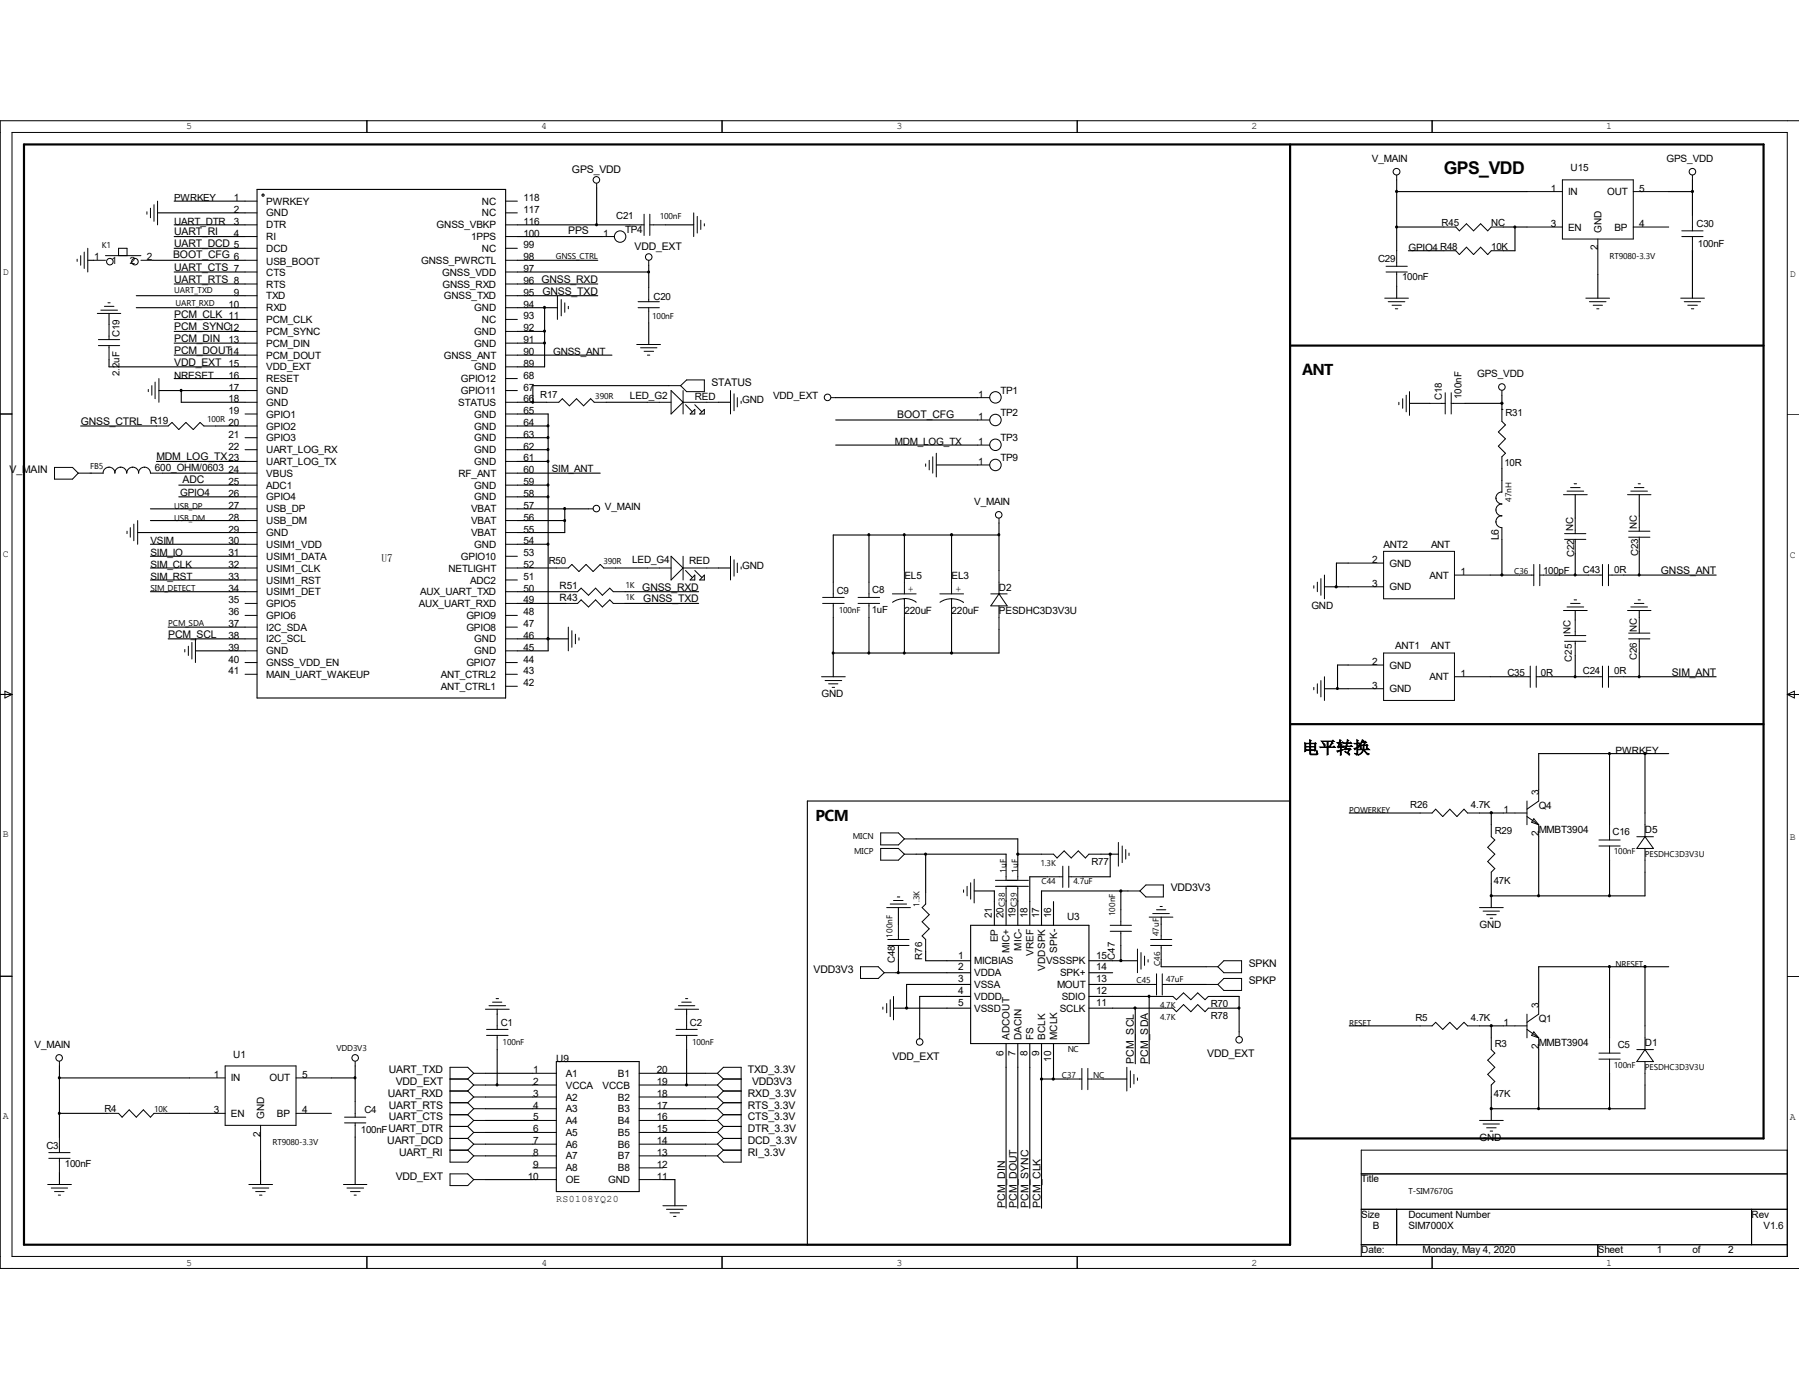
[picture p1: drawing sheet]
<svg xmlns="http://www.w3.org/2000/svg" width="279mm" height="216mm" viewBox="0 0 279 216" stroke-linecap="round" stroke-linejoin="round" font-family="sans-serif">
<path d="M200.4 22.4v170.9h-196.7v-170.9h270.2v154.4h-73.5M200.4 53.7h73.5M200.4 112.5h73.5" fill="none" stroke="#000" stroke-width=".34"/>
<g fill="none" stroke="#000" stroke-width=".16">
<path d="M57 18.8v1.8M112.1 18.8v1.8M167.3 18.8v1.8M222.4 18.8v1.8M279.4 18.8h-279.4v178.2h279.4M1.9 20.6h275.7v174.6h-275.7zM12.5 39.7v1.5M13.1 39.2v2.5M13.6 38.6v3.6M16.4 39.7h5.5M18.4 39.7v-1.1h1.3v1.1M22.8 32.9v.4"/>
<path d="M23.4 32.3v1.5M23.9 31.8v2.6M24.5 31.2v3.7M38.1 36.7h1.8M38.1 31.2h1.8M38.1 33.1h1.8M38.1 34.9h1.8M38.1 38.6h1.8M78.5 36.7h1.8M78.5 31.2h1.8M78.5 33.1h1.8M78.5 34.9h1.8"/>
<path d="M78.5 38.6h1.8M92.7 28.5v.7M93.6 36.7h1.8M97.8 34.9h2.2M100 33.3v3.3M100.9 34.9h2.4M100.9 33.3v3.3M107.7 33.1v3.6M108.3 33.6v2.6M108.8 34.2v1.4M109.4 34.8v.3M216.9 27.2v.7"/>
<path d="M216.9 38.9v2.5M224.2 38.9h1.9l.6 .6 1.1-1.1 1.1 1.1 1.1-1.1 1.1 1.1 .5-.6h1.9M224.2 35.3h1.9l.6 .6 1.1-1.1 1.1 1.1 1.1-1.1 1.1 1.1 .5-.6h1.9M237.2 35.3h5.5M237.2 29.8h5.5M242.7 27.9h11v9.2h-11zM248.2 37.1v5.5M253.7 35.3h5.5M253.7 29.8h5.5M261.2 35.9h3.3M261.2 36.7h3.3M262.8 27.2v.7"/>
<path d="M262.8 33.4v2.5M262.8 36.7v2.2M12 40.3v.3M14.6 40.4h1.8M15.1 48.7h3.7M15.3 52.7h3.3M15.3 53.7h3.3M15.7 48.2h2.5M16.2 47.6h1.5M16.8 47h.3M16.9 50.4v2.3M16.9 53.7v2.2"/>
<path d="M21.9 40.4h1.8M23.6 59.9v1.5M24.1 59.4v2.5M24.7 58.8v3.7M38.1 42.2h1.8M38.1 40.4h1.8M38.1 44.1h1.8M38.1 45.9h1.8M38.1 47.8h1.8M38.1 49.6h1.8M38.1 51.5h1.8M38.1 53.3h1.8"/>
<path d="M38.1 55.2h1.8M38.1 57h1.8M38.1 58.8h1.8M78.5 42.2h1.8M78.5 40.4h1.8M78.5 44.1h1.8M78.5 45.9h1.8M78.5 47.8h1.8M78.5 49.6h1.8M78.5 51.5h1.8M78.5 53.3h1.8M78.5 55.2h1.8"/>
<path d="M78.5 57h1.8M78.5 58.8h1.8M86.6 45.9v3.7M87.2 46.5v2.6M87.7 47v1.5M88.3 47.6v.4M98.9 53.5h3.7M99.1 47.8h3.3M99.1 46.9h3.3M99.5 54h2.5M100 54.6h1.5M100.5 55.2h.4"/>
<path d="M100.8 40.4v.8M100.8 44.7v2.2M100.8 47.8v2.4M103.9 59.9h1.8M105.7 59.9l.9-.9h2.8v1.8h-2.8zM215.1 46.3h3.6M215.3 41.4h3.3M215.3 42.2h3.3M215.6 46.9h2.6M216.2 47.4h1.4M216.7 48h.4M216.9 42.2v2.3"/>
<path d="M246.3 46.3h3.7M246.8 46.9h2.6M247.4 47.4h1.5M248 48h.3M261 46.3h3.7M261.6 46.9h2.5M262.1 47.4h1.5M262.7 48h.4M0 64.3h1.9M8.5 72.6h2.8l.8 .9-.8 .9h-2.8zM12.1 73.5h1.9M14.2 73.5h1.8"/>
<path d="M16.9 72.6a.93 .93 0 0 1 1 .9M16.9 72.6a.82 .82 0 0 0-.9 .9M18.8 72.6a.82 .82 0 0 0-1 .9M18.8 72.6a.93 .93 0 0 1 .9 .9 .86 .86 0 0 1 .9-.9M20.6 72.6a.93 .93 0 0 1 .9 .9M22.4 72.6a.93 .93 0 0 1 1 .9h1.8M22.4 72.6a.82 .82 0 0 0-.9 .9M23 60.5v.3M24.3 66.2h1.8l.6-.6 1.1 1.1 1.1-1.1 1.1 1.1 1.1-1.1 .6 .6h1.8M38.1 64.3h1.8M38.1 62.5h1.8M38.1 60.7h1.8"/>
<path d="M38.1 66.2h1.8M38.1 68h1.8M38.1 69.8h1.8M38.1 71.7h1.8M38.1 73.5h1.8M38.1 75.4h1.8M38.1 77.2h1.8M38.1 79h1.8M78.5 64.3h1.8M78.5 62.5h1.8M78.5 60.7h1.8M78.5 66.2h1.8"/>
<path d="M78.5 68h1.8M78.5 69.8h1.8M78.5 71.7h1.8M78.5 73.5h1.8M78.5 75.4h1.8M78.5 77.2h1.8M78.5 79h1.8M84.9 62.5h1.9l.5-.6 1.1 1.1 1.1-1.1 1.1 1.1 1.1-1.1 .6 .6h1.8M91.4 79h.7M100.5 62.5h3.7M104.2 60.7l1.9 1.8-1.9 1.8zM106.1 62.5h5.5"/>
<path d="M106.1 60.7v3.6M106.5 62.9l1 1.1M107.2 64.3l.7-.7v.7zM107.9 62.9l1.1 1.1M108.7 64.3l.7-.7v.7zM113.5 60.7v3.6M114 61.2v2.6M114.5 61.8v1.4M115.1 62.3v.4M129.1 61.8h.7M143.8 72.1v.3M144.3 71.5v1.5"/>
<path d="M144.9 71v2.5M145.4 70.4v3.7M151.8 61.8h1.9M151.8 69.1h1.9M151.8 72.2h1.9M151.8 65.2h1.9M217.3 62.5v.4M217.8 61.9v1.5M218.4 61.4v2.6M218.9 60.8v3.7M222 62.7h2.5M224.5 61v3.3"/>
<path d="M225.4 62.7h2.1M225.4 61v3.3M232.4 79.2a.8 .8 0 0 0 .9 .9 .93 .93 0 0 0-1 .9M232.4 77.4l-.1-.1a.93 .93 0 0 0 1 1M233.3 78.3a.82 .82 0 0 0-1 .9M233.3 74.6v1.9a.82 .82 0 0 0-1 .8M233.3 63.6v1.8l.5 .6-1.1 1.1 1.1 1.1-1.1 1.1 1.1 1.1-.5 .6v1.8M233.3 60.7v.7M242.8 76.8h3.7M243.4 76.3h2.6M243.9 75.7h1.5M244.5 75.1h.4"/>
<path d="M252.8 76.8h3.6M253.3 76.3h2.6M253.8 75.7h1.5M254.4 75.1h.4M277.6 64.3h1.8M19.7 82.5v.4M20.2 82v1.4M20.8 81.4v2.6M21.4 80.9v3.6M29.8 99.8v2.6M30.4 99.2v3.7M38.1 93.7h1.8"/>
<path d="M38.1 80.9h1.8M38.1 82.7h1.8M38.1 84.5h1.8M38.1 86.4h1.8M38.1 88.2h1.8M38.1 90.1h1.8M38.1 91.9h1.8M38.1 95.6h1.8M38.1 97.4h1.8M38.1 99.2h1.8M78.5 93.7h1.8M78.5 80.9h1.8"/>
<path d="M78.5 82.7h1.8M78.5 84.5h1.8M78.5 86.4h1.8M78.5 88.2h1.8M78.5 90.1h1.8M78.5 91.9h1.8M78.5 95.6h1.8M78.5 97.4h1.8M78.5 99.2h1.8M86.4 88.2h1.9l.5-.5 1.1 1.1 1.1-1.1 1.1 1.1 1.1-1.1 .6 .5h1.8M87.9 93.7h1.8l.6-.5 1.1 1.1 1.1-1.1 1.1 1.1 1.1-1.1 .5 .5h1.9M87.9 91.9h1.8l.6-.5 1.1 1.1 1.1-1.1 1.1 1.1 1.1-1.1 .5 .5h1.9"/>
<path d="M88.3 97.4v3.7M88.8 98v2.5M89.4 98.5v1.5M89.9 99.1v.3M100.5 88.2h3.7M104.2 86.4l1.9 1.8-1.9 1.9zM106.1 86.4v3.7M106.1 88.2h5.5M106.5 88.6l1 1.1M107.9 89.3v.8h-.7zM107.9 88.6l1.1 1.1M109.4 89.3v.8h-.7z"/>
<path d="M113.5 86.4v3.7M114 87v2.5M114.5 87.5v1.4M115.1 88.1v.3M127.8 92.8h3.3M127.8 93.7h3.3M129.4 90.4v2.4M129.4 93.7v2.2M133.3 92.8h3.3M133.3 93.7h3.3M135 90.4v2.4M135 93.7v2.2"/>
<path d="M138.6 92.2h3.7M140.4 93l-.7 .1-1.1 .5M140.4 93l1.2 .2 .7 .4M140.5 88.6v3.6M140.5 93v2.9M146 92.2h3.6M147.8 93l-.8 .1-1 .5M147.8 88.6v3.6M147.8 93v2.9M147.8 93l1.1 .2 .7 .4M153.9 92.2h2.5M155.2 92.2h.1"/>
<path d="M155.2 80.5v.7M155.2 88.6v3.6M155.2 94.1v3.6M155.2 92.2l1.2 1.9h-2.5zM204 91v.4M204.6 90.4v1.5M205.1 89.9v2.6M205.7 89.3v3.7M209.4 87.5h5.5M209.4 91.1h5.5M214.9 85.6h11v7.4h-11zM225.9 89.3h5.5"/>
<path d="M232.4 81.1l-.1-.1a.93 .93 0 0 0 1 1v1.8M236 89.3h2.2M238.2 87.7v3.3M239.1 89.3h2.4M239.1 87.7v3.3M242.8 94.8h3.7M243 82.9h3.3M243 83.8h3.3M243 98.7h3.3M243 99.6h3.3M243.4 94.3h2.6M243.9 93.7h1.5"/>
<path d="M244.5 93.2h.4M244.6 80.5v2.4M244.6 83.8v2.2M244.6 96.3v2.4M244.6 99.6v2.2M246.7 89.3h2.2M248.9 87.7v3.3M249.8 89.3h2.4M249.8 87.7v3.3M252.8 94.8h3.6M252.9 99.2h3.3M252.9 82.5h3.3"/>
<path d="M252.9 83.4h3.3M252.9 98.3h3.3M253.3 94.3h2.6M253.8 93.7h1.5M254.4 93.2h.4M254.6 80.1v2.4M254.6 83.4v2.2M254.6 95.9v2.4M254.6 99.2v2.2M0 107.9h1.9M.8 107.4l1.1 .5-1.1 .5zM28.7 100.9v.4"/>
<path d="M29.3 100.4v1.4M38.1 101.1h1.8M38.1 102.9h1.8M38.1 104.7h1.8M78.5 101.1h1.8M78.5 102.9h1.8M78.5 104.7h1.8M78.5 106.6h1.8M127.6 105.1h3.7M128.1 105.7h2.6M128.7 106.2h1.4M129.2 106.8h.4"/>
<path d="M204 106.8v.3M204.6 106.2v1.5M205.1 105.7v2.5M205.7 105.1v3.7M209.4 103.3h5.5M209.4 107h5.5M214.9 101.4h11v7.4h-11zM225.9 105.1h5.5M235.5 105.1h2.2M237.7 103.5v3.3M238.6 105.1h2.4M238.6 103.5v3.3"/>
<path d="M246.7 105.1h2.2M248.9 103.5v3.3M249.8 105.1h2.4M249.8 103.5v3.3M277.6 107.9h1.8M277.6 107.9l1.1-.5v1zM136.8 131.8h2.7l1 .9-1 .9h-2.7zM136.8 129.4h2.7l1 .9-1 .9h-2.7zM138.8 139.9h1.5M139.4 139.3h.3M140.5 132.7h1.8M140.5 130.3h1.8"/>
<path d="M143.8 138.6v1.8l-.6 .6 1.1 1.1-1.1 1.1 1.1 1.1-1.1 1.1 .6 .5v1.9M149.6 138.2v.4M150.2 137.7v1.4M150.7 137.1v2.6M151.3 136.6v3.7M154.6 136.7h5.1M154.6 137.7h5.1M156.3 134.3v2.4M156.3 137.7v2.2M158.1 134.3v2.4M158.1 137.7v2.2M161.8 132.7h1.8l.6 .6 1.1-1.1 1.1 1.1 1.1-1.1 1.1 1.1 .5-.6h1.9"/>
<path d="M162.7 136.2h2.4M165.1 134.5v3.3M166 136.2h2.2M166 134.5v3.3M173.7 130.9v3.6M174.3 131.4v2.6M174.8 132v1.4M175.2 138.4h1.8M175.3 132.5v.4M177 138.4l1-.9h2.7v1.8h-2.7zM220.6 126.3h1.8l.6-.6 1.1 1.1 1.1-1.1 1.1 1.1 1.1-1.1 .5 .6h1.9M231.6 128.1v1.9l.6 .5-1.1 1.1 1.1 1.1-1.1 1.1 1.1 1.1-.6 .6v1.8"/>
<path d="M233.5 126.3h3.7M237.2 126.8l1.8 1.3M237.2 124.4v3.7M238.2 127.2l.8 .9-1.1-.4zM239 122.6v1.8l-1.8 1.3M239 128.1v1.9M248.3 130.5h3.3M248.3 131.4h3.3M250 128.1v2.4M250 131.4v2.2M254.2 130h2.6M255.5 130h.1"/>
<path d="M255.5 126.3v3.7M255.5 131.8v3.7M255.5 130l1.3 1.8h-2.6zM0 151.6h1.9M75.4 156.8h3.7M75.6 159.9h3.3M75.9 156.2h2.6M76.5 155.7h1.4M77 155.1h.4M77.2 157.5v2.4M104.8 156.8h3.7M105 159.9h3.3"/>
<path d="M105.4 156.2h2.5M105.9 155.7h1.5M106.5 155.1h.3M106.6 157.5v2.4M133.6 150.2h2.8l.9 .9-.9 .9h-2.8zM137.1 156.4v.4M137.3 151.1h1.8M137.7 141h3.7M137.7 155.9v1.4M137.9 145.9h3.3M137.9 146.9h3.3M138.3 155.3v2.6"/>
<path d="M138.3 140.4h2.5M138.8 154.8v3.6M139.5 143.6v2.3M139.5 146.9v2.2M172.4 143.7h3.3M172.4 144.7h3.3M174.1 141.3v2.4M174.1 144.7v2.2M176.7 147.4v3.7M177.2 148v2.5M177.4 152.9h2.2M177.8 148.5v1.4"/>
<path d="M178.3 149.1v.3M178.5 142.5h3.7M178.7 145.9h3.3M178.7 146.9h3.3M179 141.9h2.6M179.6 151.3v3.3M179.6 141.3h1.5M180.2 140.8h.3M180.3 143.6v2.3M180.3 146.9v2.2M180.3 154.8h1.9l.5 .5 1.1-1.1 1.2 1.1 1-1.1 1.2 1.1 .5-.5h1.8M180.3 156.6h1.9l.5 .5 1.1-1.1 1.2 1.1 1-1.1 1.2 1.1 .5-.5h1.8"/>
<path d="M180.5 152.9h2.4M180.5 151.3v3.3M187.3 152.9h1.8M187.3 150.2h1.8M189.1 152.9l1-.9h2.7v1.8h-2.7zM189.1 150.2l1-1h2.7v1.9h-2.7zM220.6 159.3h1.8l.6-.5 1.1 1.1 1.1-1.1 1.1 1.1 1.1-1.1 .5 .5h1.9M229.8 141h3.7M230.3 141.5h2.6M230.9 142.1h1.5M231.4 142.6h.4M233.5 159.3h3.7"/>
<path d="M237.2 157.5v3.7M237.2 159.9l1.8 1.3M239 155.7v1.8l-1.8 1.3M255.5 159.3v3.7M277.6 151.6h1.8M7.6 179h3.3M7.6 179.9h3.3M9.2 164.9v.7M9.2 176.6v2.4M9.2 179.9v2.3M16.6 172.9h1.8l.6 .6 1.1-1.1 1.1 1.1 1.1-1.1 1.1 1.1 .5-.6h1.8M29.4 172.9h5.6"/>
<path d="M29.4 167.4h5.6M35 165.6h11v9.2h-11zM40.5 174.8v5.5M46 172.9h5.5M46 167.4h5.5M53.5 173.5h3.3M53.5 174.4h3.3M55.2 164.9v.7M55.2 171.1v2.4M55.2 174.4v2.2M69.9 178.6h2.7M69.9 167.6h2.7"/>
<path d="M69.9 169.5h2.7M69.9 171.3h2.7M69.9 173.1h2.7M69.9 175h2.7M69.9 176.8h2.7M72.6 167.6l1 .9M72.6 169.5l1 .9M72.6 171.3l1 .9M72.6 173.1l1 .9M72.6 175l1 .9M72.6 176.8l1 .9M72.6 178.6l1 .9"/>
<path d="M73.6 166.7h1.8M73.6 168.5h1.8M73.6 170.4h1.8M73.6 172.2h1.8M73.6 174h1.8M73.6 175.9h1.8M73.6 177.7h1.8M73.6 179.5h1.8M73.6 166.7l-1-.9h-2.7v14.7h2.7l1-1M73.6 166.7l-1 .9M73.6 168.5l-1 1M73.6 170.4l-1 .9"/>
<path d="M73.6 172.2l-1 .9M73.6 174l-1 1M73.6 175.9l-1 .9M73.6 177.7l-1 .9M75.6 160.8h3.3M77.2 160.8v2.2M82.8 166.7h3.6M82.8 168.5h3.6M82.8 170.4h3.6M82.8 172.2h3.6M82.8 174h3.6M82.8 175.9h3.6"/>
<path d="M82.8 177.7h3.6M82.8 179.5h3.6M99.3 166.7h3.7M99.3 168.5h3.7M99.3 170.4h3.7M99.3 172.2h3.7M99.3 174h3.7M99.3 175.9h3.7M99.3 177.7h3.7M99.3 179.5h3.7M105 160.8h3.3M106.6 160.8v2.2"/>
<path d="M109.6 166.7h1.8M109.6 168.5h1.8M109.6 170.4h1.8M109.6 172.2h1.8M109.6 174h1.8M109.6 175.9h1.8M109.6 177.7h1.8M109.6 179.5h1.8M111.4 166.7l1-.9h2.7v14.7h-2.7l-1-1M111.4 168.5l1 1M111.4 166.7l1 .9M111.4 170.4l1 .9"/>
<path d="M111.4 172.2l1 .9M111.4 174l1 1M111.4 175.9l1 .9M111.4 177.7l1 .9M112.4 178.6h2.7M112.4 167.6h2.7M112.4 169.5h2.7M112.4 167.6l-1 .9M112.4 171.3h2.7M112.4 169.5l-1 .9M112.4 173.1h2.7M112.4 171.3l-1 .9"/>
<path d="M112.4 175h2.7M112.4 173.1l-1 .9M112.4 176.8h2.7M112.4 175l-1 .9M112.4 176.8l-1 .9M112.4 178.6l-1 .9M142.8 160.6v.8M165.8 167.6h2.2M168 165.9v3.3M169 167.6h2.3M169 165.9v3.3M175 165.8v3.7"/>
<path d="M175.6 166.3v2.6M176.1 166.9v1.5M176.7 167.4v.4M192.4 160.3v.7M229.8 174h3.7M230.3 174.6h2.6M230.9 175.2h1.5M231.4 175.7h.4M231.6 161.2v1.8l.6 .6-1.1 1.1 1.1 1.1-1.1 1.1 1.1 1.1-.6 .5v1.9M238.2 160.3l.8 .9-1.1-.4zM239 161.2v1.8M248.3 163.6h3.3"/>
<path d="M248.3 164.5h3.3M250 161.2v2.4M250 164.5v2.2M254.2 163h2.6M255.5 163h.1M255.5 164.9v3.6M255.5 163l1.3 1.9h-2.6zM277.6 178.6h-66.2v16.6M7.4 184h3.7M8 184.5h2.5M8.5 185.1h1.4M9.1 185.6h.3"/>
<path d="M38.7 184h3.6M39.2 184.5h2.5M39.7 185.1h1.5M40.3 185.6h.4M53.3 184h3.7M53.9 184.5h2.6M54.4 185.1h1.5M55 185.6h.3M57 195.2v1.8M69.9 182.3h2.7l1 .9-1 .9h-2.7zM73.6 183.2h1.8M82.8 181.4h3.6"/>
<path d="M82.8 183.2h3.6M99.3 181.4h3.7M99.3 183.2h3.7M103 187.3h3.6M103.5 187.8h2.6M104.1 188.4h1.4M104.6 188.9h.4M112.1 195.2v1.8M167.3 195.2v1.8M211.4 182.3h66.2M211.4 187.8h66.2M211.4 193.3h66.2"/>
<path d="M216.9 187.8v5.5M222.4 195.2v1.8M248.2 193.3v1.9M272 187.8v5.5"/>
<circle cx="92.6" cy="27.9" r=".51"/>
<circle cx="96.3" cy="36.7" r=".89"/>
<circle cx="100.8" cy="39.9" r=".51"/>
<circle cx="216.9" cy="26.7" r=".52"/>
<circle cx="262.8" cy="26.7" r=".51"/>
<circle cx="17.1" cy="40.6" r=".51"/>
<circle cx="21" cy="40.6" r=".51"/>
<circle cx="92.6" cy="79" r=".51"/>
<circle cx="128.5" cy="61.7" r=".51"/>
<circle cx="154.6" cy="72.2" r=".89"/>
<circle cx="154.6" cy="69.1" r=".89"/>
<circle cx="154.6" cy="65.2" r=".89"/>
<circle cx="154.6" cy="61.7" r=".89"/>
<circle cx="155.1" cy="80" r=".51"/>
<circle cx="233.3" cy="60.1" r=".51"/>
<circle cx="9.2" cy="164.3" r=".51"/>
<circle cx="55.2" cy="164.3" r=".51"/>
<circle cx="142.8" cy="161.8" r=".51"/>
<circle cx="192.4" cy="161.5" r=".51"/>
</g>
<g fill="none" stroke="#000" stroke-width=".17">
<path d="M24.5 33.1h13.6M27.1 31.2h11M27.1 34.9h11M27.1 36.7h11M27.1 38.6h11M39.9 29.4h38.6v79h-38.6zM80.3 34.9h17.5M80.3 36.7h13.3M92.7 29.2v5.7M103.3 34.9h4.4M216.9 35.3h7.3M216.9 29.8h20.3"/>
<path d="M216.9 27.9v11M218.7 38.9h5.5M233.5 35.3h3.7M235.3 35.3v3.6h-1.8M259.2 29.8h3.6M262.8 27.9v5.5M262.8 38.9v7.4M13.6 40.4h1M16.9 55.9v1.1h21.2M16.9 48.7v1.7M21.2 47.8h16.9M21.2 45.9h16.9"/>
<path d="M23.7 40.4h14.4M27.1 58.8h11M27.1 55.2h11M27.1 51.5h11M27.1 53.3h11M27.1 44.1h11M27.1 42.2h11M27.1 49.6h11M80.3 47.8h6.3M80.3 55.2h14.7M80.3 51.5h4.3M80.3 53.3h4.3"/>
<path d="M80.3 45.9h12.5M80.3 44.1h12.5M80.3 40.4h12.5M80.3 42.2h20.5M84.6 47.8v9.2h-4.3M100.8 41.2v3.5M100.8 50.2v3.3M103.9 59.9h-21.1v2.6M216.9 44.5v1.8M248.2 42.6v3.7M12.5 66.2h11.8M14 73.5h.2"/>
<path d="M23.4 79h14.7M24.3 71.7h13.8M24.7 60.7h13.4M25.2 73.5h12.9M27.8 77.2h10.3M27.8 75.4h10.3M28.2 60.7v1.8h9.9M33.5 66.2h4.6M80.3 62.5h4.6M80.3 79h11.1M80.3 73.5h12.9M80.3 77.2h4.8"/>
<path d="M80.3 71.7h4.8M80.3 64.3h4.8v36.8h-4.8M80.3 75.4h4.8M80.3 69.8h4.8M80.3 68h4.8M80.3 66.2h4.8M87.7 79v3.7h-7.4M94.1 62.5h6.4M111.6 62.5h1.9M129.8 61.8h22M129.8 69.1h22M129.8 65.2h22"/>
<path d="M145.4 72.2h6.4M218.9 62.7h3.1M227.5 62.7h5.8M233.3 63.6h.1M233.3 62.7h.1M233.3 61.4v2.2M233.3 72.8v1.8M244.6 76.8v3.7M254.6 76.8v3.3M21.4 82.7h16.7M23.4 86.4h14.7M23.4 88.2h14.7"/>
<path d="M23.4 90.1h14.7M23.4 84.5h14.7M23.4 80.9h14.7M23.4 91.9h14.7M26.1 99.2h12M26.1 97.4h12M80.3 88.2h6.1M80.3 84.5h4.8M80.3 80.9h7.4M80.3 99.2h8M80.3 91.9h7.6M80.3 93.7h7.6"/>
<path d="M85.1 99.2h.1M95.6 88.2h4.9M97.1 91.9h11.4M97.1 93.7h11.4M111.6 88.2h1.9M129.4 95.9v9.2M135 83.1v7.3M135 95.9v5.5M140.5 83.1v5.5M140.5 95.9v5.5M147.8 83.1v5.5M147.8 95.9v5.5"/>
<path d="M155.2 97.7v3.7h-25.8M155.2 83.1h-25.8v7.3M155.2 81.2v7.4M205.7 91.1h3.7M209.4 87.5h-1.8v3.6M231.4 89.3h4.6M233.3 83.8v5.5M241.5 89.3h5.2M244.6 89.3h.1M244.6 86v3.3M244.6 94.8v1.5M252.2 89.3h14.3"/>
<path d="M254.6 85.6v3.7M254.6 94.8v1.1M30.4 101.1h7.7M205.7 107h3.7M209.4 103.3h-1.7v3.7M231.4 105.1h4.1M241 105.1h5.7M244.6 101.8v3.3M250 117.1v11M252.2 105.1h14.3M254.6 101.4v3.7M255.5 117.1v9.2"/>
<path d="M259.2 117.1h-20.2v5.5M125.4 124.4h75v68.9h-75zM142.3 132.7h14v1.6M142.3 130.3h15.8v4M143.8 132.7v5.9M151.3 138.4h3.1v5.3M156.3 139.9v3.8M158.1 139.9v3.8M158.1 132.7h3.7M162.7 136.2h-2.8v7.5M171 132.7h2.7M172.4 132.7v3.5h-4.2"/>
<path d="M174.1 138.4v2.9M175.2 138.4h-13.4v5.3M209.5 126.3h11.1M229.8 126.3h3.7M231.6 126.3v1.8M231.6 137.3v3.7M239 130v9.1M250 133.6v5.5M255.5 135.5v3.6h-23.9M77.2 156.8v.7M106.6 156.8v.7M138.8 156.6h11.9"/>
<path d="M139.1 151.1h11.6M139.5 141v2.6M139.5 149.1v2M143.8 147.8v1.4h6.9M150.7 143.7h18.4v18.4h-18.4zM150.7 152.9h-9.9v3.7M150.7 154.8h-7.9v5.8M163.6 140v3.7M169.1 149.2h7.6M169.1 151.1h3.7M169.1 152.9h8.3M169.1 154.8h11.2"/>
<path d="M169.1 156.6h11.2M174.1 146.9v2.3M176.3 156.6v8.6M178.5 154.8v10.4M180.3 142.5v1.1M180.3 149.1v1.1h7M182.9 152.9h4.4M189.5 154.8h2.9v5.5M189.5 156.6h2.9M209.5 159.3h11.1M229.8 159.3h3.7M231.6 159.3v1.9"/>
<path d="M250 150.2v11M255.5 150.2v9.1M259.2 150.2h-20.2v5.5M9.2 172.9h7.4M9.2 167.4h20.2M9.2 165.6v11M25.7 172.9h3.7M51.5 167.4h3.7M55.2 165.6v5.5M55.2 176.6v7.4M75.4 166.7h7.4M75.4 168.5h7.4"/>
<path d="M75.4 170.4h7.4M75.4 172.2h7.4M75.4 174h7.4M75.4 179.5h7.4M75.4 177.7h7.4M75.4 175.9h7.4M77.2 163v5.5M86.4 164.9h12.9v20.2h-12.9zM103 166.7h6.6M103 168.5h6.6M103 170.4h6.6M103 172.2h6.6"/>
<path d="M103 174h6.6M103 179.5h6.6M103 177.7h6.6M103 175.9h6.6M106.6 163v5.5M156.3 162.1v25.6M158.1 162.1v25.6M159.9 162.1v25.6M161.8 162.1v25.6M161.8 167.6h4M163.6 162.1v5.5M171.3 167.6h3.7"/>
<path d="M231.6 170.4v3.6M239 163v9.2M250 166.7v5.5M255.5 168.5v3.7h-23.9M9.2 182.2v1.8M40.5 180.3v3.7M75.4 183.2h7.4M103 183.2h1.8v4.1"/>
<circle cx="40.9" cy="30.3" r=".17"/>
</g>
<g fill="#000" stroke="#000" stroke-width=".16">
<circle cx="92.6" cy="34.9" r=".16"/>
<circle cx="216.9" cy="35.3" r=".16"/>
<circle cx="216.9" cy="29.7" r=".16"/>
<circle cx="235.3" cy="35.3" r=".16"/>
<circle cx="262.8" cy="29.7" r=".17"/>
<circle cx="84.5" cy="51.4" r=".16"/>
<circle cx="84.5" cy="53.3" r=".16"/>
<circle cx="84.5" cy="47.7" r=".16"/>
<circle cx="100.7" cy="42.2" r=".16"/>
<circle cx="28.1" cy="60.6" r=".16"/>
<circle cx="82.7" cy="62.5" r=".16"/>
<circle cx="85.1" cy="77.2" r=".16"/>
<circle cx="85.1" cy="68" r=".16"/>
<circle cx="85.1" cy="66.1" r=".16"/>
<circle cx="85.1" cy="71.6" r=".16"/>
<circle cx="85.1" cy="69.8" r=".16"/>
<circle cx="85.1" cy="75.3" r=".16"/>
<circle cx="87.7" cy="79" r=".16"/>
<circle cx="233.3" cy="62.6" r=".17"/>
<circle cx="85.1" cy="84.5" r=".16"/>
<circle cx="85.1" cy="99.2" r=".16"/>
<circle cx="87.7" cy="80.8" r=".16"/>
<circle cx="134.9" cy="83" r=".16"/>
<circle cx="140.4" cy="83" r=".16"/>
<circle cx="147.8" cy="83.1" r=".17"/>
<circle cx="155.1" cy="83" r=".16"/>
<circle cx="207.5" cy="91.1" r=".17"/>
<circle cx="233.3" cy="89.3" r=".17"/>
<circle cx="244.6" cy="89.3" r=".16"/>
<circle cx="254.6" cy="89.3" r=".16"/>
<circle cx="129.4" cy="101.4" r=".16"/>
<circle cx="134.9" cy="101.4" r=".16"/>
<circle cx="140.4" cy="101.4" r=".16"/>
<circle cx="147.8" cy="101.4" r=".17"/>
<circle cx="207.7" cy="106.9" r=".16"/>
<circle cx="244.6" cy="105.1" r=".16"/>
<circle cx="249.9" cy="117" r=".16"/>
<circle cx="254.6" cy="105.1" r=".16"/>
<circle cx="255.5" cy="117.1" r=".17"/>
<circle cx="143.7" cy="132.7" r=".16"/>
<circle cx="158.1" cy="132.7" r=".17"/>
<circle cx="172.4" cy="132.7" r=".17"/>
<circle cx="174.1" cy="138.4" r=".17"/>
<circle cx="231.6" cy="139.1" r=".17"/>
<circle cx="231.6" cy="126.2" r=".17"/>
<circle cx="238.9" cy="139.1" r=".16"/>
<circle cx="249.9" cy="139.1" r=".16"/>
<circle cx="139.5" cy="151.1" r=".16"/>
<circle cx="140.8" cy="156.6" r=".17"/>
<circle cx="174.1" cy="149.2" r=".17"/>
<circle cx="176.3" cy="156.6" r=".17"/>
<circle cx="178.4" cy="154.7" r=".16"/>
<circle cx="192.4" cy="156.6" r=".16"/>
<circle cx="231.6" cy="159.3" r=".17"/>
<circle cx="249.9" cy="150.1" r=".16"/>
<circle cx="255.5" cy="150.1" r=".17"/>
<circle cx="9.2" cy="172.9" r=".16"/>
<circle cx="9.2" cy="167.4" r=".16"/>
<circle cx="55.1" cy="167.4" r=".16"/>
<circle cx="77.2" cy="168.5" r=".16"/>
<circle cx="106.6" cy="168.5" r=".16"/>
<circle cx="161.8" cy="167.6" r=".17"/>
<circle cx="163.6" cy="167.6" r=".17"/>
<circle cx="231.6" cy="172.2" r=".17"/>
<circle cx="238.9" cy="172.2" r=".16"/>
<circle cx="249.9" cy="172.2" r=".16"/>
</g>
<text font-size="2.7" x="224.2" y="27">GPS_VDD</text>
<text font-size="2.6" x="202.2" y="117.1">电平转换</text>
<g font-size="2.4">
<text x="202.2" y="58.3">ANT</text>
<text x="126.7" y="127.6">PCM</text>
</g>
<text font-size="1.7" x="59.2" y="87.3">U7</text>
<g font-size="1.6">
<text x="88.8" y="26.8">GPS_VDD</text>
<text x="213.1" y="25.2">V_MAIN</text>
<text x="240.9" y="29.8">1</text>
<text x="243.9" y="26.6">U15</text>
<text x="254.6" y="29.8">5</text>
<text x="258.8" y="25.2">GPS_VDD</text>
<text x="27.1" y="34.9">UART_DTR</text>
<text x="36.3" y="31.2">1</text>
<text x="36.3" y="33.1">2</text>
<text x="36.3" y="34.9">3</text>
<text x="41.4" y="31.8">PWRKEY</text>
<text x="41.4" y="33.6">GND</text>
<text x="41.4" y="35.5">DTR</text>
<text x="67.8" y="35.5">GNSS_VBKP</text>
<text x="74.8" y="33.6">NC</text>
<text x="74.8" y="31.8">NC</text>
<text x="81.3" y="34.9">116</text>
<text x="81.3" y="33.1">117</text>
<text x="81.3" y="31.2">118</text>
<text x="240.9" y="35.3">3</text>
<text x="243.5" y="30.3">IN</text>
<text x="243.5" y="35.8">EN</text>
<text x="249.6" y="30.3">OUT</text>
<text x="250.7" y="35.8">BP</text>
<text x="254.6" y="35.3">4</text>
<text x="14.6" y="40.4">1</text>
<text x="17.3" y="41">1</text>
<text x="20.2" y="41">2</text>
<text x="22.8" y="40.4">2</text>
<text x="26.9" y="40">BOOT_CFG 6</text>
<text x="27.1" y="36.6">UART_RI</text>
<text x="27.1" y="38.4">UART_DCD 5</text>
<text x="36.3" y="36.7">4</text>
<text x="41.4" y="37.3">RI</text>
<text x="41.4" y="39.1">DCD</text>
<text x="41.4" y="41.2">USB_BOOT</text>
<text x="65.4" y="41">GNSS_PWRCTL</text>
<text x="73.2" y="37.3">1PPS</text>
<text x="74.8" y="39.1">NC</text>
<text x="81.3" y="40.4">98</text>
<text x="81.3" y="38.6">99</text>
<text x="81.3" y="36.7">100</text>
<text x="88.3" y="36.3">PPS</text>
<text x="93.7" y="36.7">1</text>
<text x="97.1" y="36.2">TP4</text>
<text x="98.6" y="38.8">VDD_EXT</text>
<text x="218.7" y="38.9">GPIO4 R48</text>
<text x="248.2" y="38.9" transform="rotate(-90 248.2 38.9)">2</text>
<text x="248.7" y="36.2" transform="rotate(-90 248.7 36.2)">GND</text>
<text x="27.1" y="42.1">UART_CTS 7</text>
<text x="27.1" y="43.9">UART_RTS 8</text>
<text x="35.5" y="47.8">10</text>
<text x="36.3" y="45.9">9</text>
<text x="41.4" y="42.8">CTS</text>
<text x="41.4" y="44.7">RTS</text>
<text x="41.4" y="46.5">TXD</text>
<text x="68.7" y="42.8">GNSS_VDD</text>
<text x="68.7" y="44.7">GNSS_RXD</text>
<text x="68.9" y="46.5">GNSS_TXD</text>
<text x="81.3" y="47.8">94</text>
<text x="81.3" y="45.9">95</text>
<text x="81.3" y="44.1">96 GNSS_RXD</text>
<text x="81.3" y="42.2">97</text>
<text x="84.2" y="45.8">GNSS_TXD</text>
<text x="27.1" y="49.4">PCM_CLK 11</text>
<text x="27.1" y="51.3">PCM_SYNC12</text>
<text x="27.1" y="53.1">PCM_DIN</text>
<text x="35.5" y="53.3">13</text>
<text x="41.4" y="48.3">RXD</text>
<text x="41.4" y="50.2">PCM_CLK</text>
<text x="41.4" y="52">PCM_SYNC</text>
<text x="41.4" y="53.8">PCM_DIN</text>
<text x="73.7" y="53.8">GND</text>
<text x="73.7" y="52">GND</text>
<text x="73.7" y="48.3">GND</text>
<text x="74.8" y="50.2">NC</text>
<text x="81.3" y="53.3">91</text>
<text x="81.3" y="51.5">92</text>
<text x="81.3" y="49.6">93</text>
<text x="27.1" y="58.8">NRESET</text>
<text x="27.1" y="56.8">VDD_EXT 15</text>
<text x="27.1" y="54.9">PCM_DOUT14</text>
<text x="35.5" y="58.8">16</text>
<text x="41.4" y="55.7">PCM_DOUT</text>
<text x="41.4" y="57.5">VDD_EXT</text>
<text x="41.4" y="59.4">RESET</text>
<text x="68.9" y="55.7">GNSS_ANT</text>
<text x="71.6" y="59.4">GPIO12</text>
<text x="73.7" y="57.5">GND</text>
<text x="81.3" y="58.8">68</text>
<text x="81.3" y="57">89</text>
<text x="81.3" y="55.2">90</text>
<text x="85.9" y="55.2">GNSS_ANT</text>
<text x="110.5" y="59.9">STATUS</text>
<text x="229.4" y="58.6">GPS_VDD</text>
<text x="12.5" y="66">GNSS_CTRL</text>
<text x="23.3" y="65.8">R19</text>
<text x="35.5" y="60.7">17</text>
<text x="35.5" y="62.5">18</text>
<text x="35.5" y="64.3">19</text>
<text x="41.4" y="61.2">GND</text>
<text x="41.4" y="63">GND</text>
<text x="41.4" y="64.9">GPIO1</text>
<text x="71.2" y="63">STATUS</text>
<text x="71.6" y="61.2">GPIO11</text>
<text x="73.7" y="64.9">GND</text>
<text x="81.3" y="64.3">65</text>
<text x="81.3" y="62.5">66</text>
<text x="81.3" y="60.7">67</text>
<text x="97.8" y="61.9">LED_G2</text>
<text x="107.9" y="62.1">RED</text>
<text x="115.3" y="62.7">GND</text>
<text x="120.1" y="61.9">VDD_EXT</text>
<text x="139.4" y="64.9">BOOT_CFG</text>
<text x="151.9" y="61.8">1</text>
<text x="151.9" y="65.2">1</text>
<text x="155.4" y="61.2">TP1</text>
<text x="155.4" y="64.7">TP2</text>
<text x="24.3" y="71.5">MDM_LOG_TX23</text>
<text x="35.5" y="66.2">20</text>
<text x="35.5" y="68">21</text>
<text x="35.5" y="69.8">22</text>
<text x="41.4" y="66.7">GPIO2</text>
<text x="41.4" y="68.5">GPIO3</text>
<text x="41.4" y="70.4">UART_LOG_RX</text>
<text x="73.7" y="70.4">GND</text>
<text x="73.7" y="68.5">GND</text>
<text x="73.7" y="66.7">GND</text>
<text x="81.3" y="71.7">61</text>
<text x="81.3" y="69.8">62</text>
<text x="81.3" y="68">63</text>
<text x="81.3" y="66.2">64</text>
<text x="139" y="69.1">MDM_LOG_TX</text>
<text x="151.9" y="69.1">1</text>
<text x="155.4" y="68.5">TP3</text>
<text x="155.4" y="71.7">TP9</text>
<text x="1.5" y="73.5">V_MAIN</text>
<text x="24" y="73.2">600_OHM/0603</text>
<text x="28" y="77">GPIO4</text>
<text x="28.4" y="75">ADC</text>
<text x="35.5" y="73.5">24</text>
<text x="35.5" y="75.4">25</text>
<text x="35.5" y="77.2">26</text>
<text x="41.4" y="72.2">UART_LOG_TX</text>
<text x="41.4" y="74">VBUS</text>
<text x="41.4" y="75.9">ADC1</text>
<text x="41.4" y="77.7">GPIO4</text>
<text x="71.2" y="74">RF_ANT</text>
<text x="73.7" y="77.7">GND</text>
<text x="73.7" y="75.9">GND</text>
<text x="73.7" y="72.2">GND</text>
<text x="81.3" y="77.2">58</text>
<text x="81.3" y="75.4">59</text>
<text x="81.3" y="73.5">60</text>
<text x="85.7" y="73.3">SIM_ANT</text>
<text x="151.9" y="72.2">1</text>
<text x="35.5" y="79">27</text>
<text x="35.5" y="80.9">28</text>
<text x="35.5" y="82.7">29</text>
<text x="41.4" y="79.6">USB_DP</text>
<text x="41.4" y="81.4">USB_DM</text>
<text x="41.4" y="83.3">GND</text>
<text x="73.2" y="83.3">VBAT</text>
<text x="73.2" y="81.4">VBAT</text>
<text x="73.2" y="79.6">VBAT</text>
<text x="81.3" y="82.7">55</text>
<text x="81.3" y="80.9">56</text>
<text x="81.3" y="79">57</text>
<text x="93.9" y="79.2">V_MAIN</text>
<text x="151.3" y="78.5">V_MAIN</text>
<text x="232.8" y="83.9" transform="rotate(-90 232.8 83.9)">L6</text>
<text x="23.4" y="86.4">SIM_IO</text>
<text x="23.4" y="88.2">SIM_CLK</text>
<text x="23.4" y="84.5">VSIM</text>
<text x="35.5" y="84.5">30</text>
<text x="35.5" y="86.4">31</text>
<text x="35.5" y="88.2">32</text>
<text x="41.4" y="85.1">USIM1_VDD</text>
<text x="41.4" y="87">USIM1_DATA</text>
<text x="41.4" y="88.8">USIM1_CLK</text>
<text x="69.6" y="88.8">NETLIGHT</text>
<text x="71.6" y="87">GPIO10</text>
<text x="73.7" y="85.1">GND</text>
<text x="81.3" y="88.2">52</text>
<text x="81.3" y="86.4">53</text>
<text x="81.3" y="84.5">54</text>
<text x="98.2" y="87.5">LED_G4</text>
<text x="107" y="87.7">RED</text>
<text x="115.3" y="88.4">GND</text>
<text x="140.5" y="89.9">EL5</text>
<text x="147.8" y="89.9">EL3</text>
<text x="213.1" y="87.5">2</text>
<text x="214.9" y="85.1">ANT2</text>
<text x="215.8" y="88">GND</text>
<text x="222" y="89.9">ANT</text>
<text x="222.2" y="85.1">ANT</text>
<text x="226.8" y="89.3">1</text>
<text x="257.9" y="89.1">GNSS_ANT</text>
<text x="23.4" y="90.1">SIM_RST</text>
<text x="35.5" y="90.1">33</text>
<text x="35.5" y="91.9">34</text>
<text x="35.5" y="93.7">35</text>
<text x="35.5" y="95.6">36</text>
<text x="41.4" y="90.6">USIM1_RST</text>
<text x="41.4" y="92.5">USIM1_DET</text>
<text x="41.4" y="94.3">GPIO5</text>
<text x="65.1" y="94.3">AUX_UART_RXD</text>
<text x="65.3" y="92.5">AUX_UART_TXD</text>
<text x="73" y="90.6">ADC2</text>
<text x="81.3" y="95.6">48</text>
<text x="81.3" y="93.7">49</text>
<text x="81.3" y="91.9">50</text>
<text x="81.3" y="90.1">51</text>
<text x="86.9" y="93.3">R43</text>
<text x="86.9" y="91.5">R51</text>
<text x="99.7" y="91.7">GNSS_RXD</text>
<text x="99.9" y="93.6">GNSS_TXD</text>
<text x="140.5" y="95.4">220uF</text>
<text x="147.8" y="95.4">220uF</text>
<text x="155.2" y="91.7">D2</text>
<text x="155.2" y="95.4">PESDHC3D3V3U</text>
<text x="203.7" y="94.7">GND</text>
<text x="213.1" y="91.1">3</text>
<text x="215.8" y="91.7">GND</text>
<text x="26.1" y="99.1">PCM_SCL</text>
<text x="35.5" y="97.4">37</text>
<text x="35.5" y="99.2">38</text>
<text x="35.5" y="101.1">39</text>
<text x="41.4" y="96.1">GPIO6</text>
<text x="41.4" y="98">I2C_SDA</text>
<text x="41.4" y="99.8">I2C_SCL</text>
<text x="41.4" y="101.6">GND</text>
<text x="72.4" y="98">GPIO8</text>
<text x="72.4" y="96.1">GPIO9</text>
<text x="73.7" y="101.6">GND</text>
<text x="73.7" y="99.8">GND</text>
<text x="81.3" y="101.1">45</text>
<text x="81.3" y="99.2">46</text>
<text x="81.3" y="97.4">47</text>
<text x="216.7" y="100.9">ANT1</text>
<text x="222.2" y="100.9">ANT</text>
<text x="35.5" y="102.9">40</text>
<text x="35.5" y="104.7">41</text>
<text x="41.4" y="103.5">GNSS_VDD_EN</text>
<text x="41.4" y="105.3">MAIN_UART_WAKEUP</text>
<text x="68.5" y="107.1">ANT_CTRL1</text>
<text x="68.5" y="105.3">ANT_CTRL2</text>
<text x="72.4" y="103.5">GPIO7</text>
<text x="81.3" y="106.6">42</text>
<text x="81.3" y="104.7">43</text>
<text x="81.3" y="102.9">44</text>
<text x="213.1" y="103.3">2</text>
<text x="213.1" y="107">3</text>
<text x="215.8" y="103.8">GND</text>
<text x="215.8" y="107.5">GND</text>
<text x="222" y="105.7">ANT</text>
<text x="226.8" y="105.1">1</text>
<text x="259.6" y="104.9">SIM_ANT</text>
<text x="127.6" y="108.2">GND</text>
<text x="250.9" y="117.1">PWRKEY</text>
<text x="239" y="125.7">Q4</text>
<text x="239" y="123.5" transform="rotate(-90 239 123.5)">3</text>
<text x="233.5" y="126.3">1</text>
<text x="239" y="129.4">MMBT3904</text>
<text x="239" y="129.9" transform="rotate(-90 239 129.9)">2</text>
<text x="255.5" y="129.4">D5</text>
<text x="154.1" y="142.6" transform="rotate(-90 154.1 142.6)">21</text>
<text x="155.9" y="142.6" transform="rotate(-90 155.9 142.6)">20</text>
<text x="157.7" y="142.6" transform="rotate(-90 157.7 142.6)">19</text>
<text x="159.6" y="142.6" transform="rotate(-90 159.6 142.6)">18</text>
<text x="161.4" y="142.6" transform="rotate(-90 161.4 142.6)">17</text>
<text x="163.2" y="142.6" transform="rotate(-90 163.2 142.6)">16</text>
<text x="165.7" y="143">U3</text>
<text x="181.8" y="138.4">VDD3V3</text>
<text x="148.8" y="148.9">1</text>
<text x="151.3" y="149.8">MICBIAS</text>
<text x="155" y="146.4" transform="rotate(-90 155 146.4)">EP</text>
<text x="156.8" y="148.1" transform="rotate(-90 156.8 148.1)">MIC+</text>
<text x="158.6" y="147.7" transform="rotate(-90 158.6 147.7)">MIC-</text>
<text x="160.5" y="148.5" transform="rotate(-90 160.5 148.5)">VREF</text>
<text x="162.5" y="149.8">VSSSPK</text>
<text x="164.2" y="148" transform="rotate(-90 164.2 148)">SPK-</text>
<text x="170.2" y="148.9">15</text>
<text x="229.8" y="144.1">GND</text>
<text x="126.4" y="151.1">VDD3V3</text>
<text x="148.8" y="150.7">2</text>
<text x="148.8" y="152.6">3</text>
<text x="148.8" y="154.4">4</text>
<text x="151.3" y="151.6">VDDA</text>
<text x="151.3" y="153.5">VSSA</text>
<text x="151.3" y="155.3">VDDD</text>
<text x="162.3" y="150.8" transform="rotate(-90 162.3 150.8)">VDDSPK</text>
<text x="164.2" y="153.5">MOUT</text>
<text x="164.6" y="151.6">SPK+</text>
<text x="164.9" y="155.3">SDIO</text>
<text x="170.2" y="154.4">12</text>
<text x="170.2" y="152.6">13</text>
<text x="170.2" y="150.7">14</text>
<text x="193.9" y="152.9">SPKP</text>
<text x="193.9" y="150.2">SPKN</text>
<text x="148.8" y="156.2">5</text>
<text x="151.3" y="157.1">VSSD</text>
<text x="156.8" y="161.5" transform="rotate(-90 156.8 161.5)">ADCOUT</text>
<text x="158.6" y="161.5" transform="rotate(-90 158.6 161.5)">DACIN</text>
<text x="160.5" y="161.5" transform="rotate(-90 160.5 161.5)">FS</text>
<text x="162.3" y="161.5" transform="rotate(-90 162.3 161.5)">BCLK</text>
<text x="164.2" y="161.5" transform="rotate(-90 164.2 161.5)">MCLK</text>
<text x="164.6" y="157.1">SCLK</text>
<text x="170.2" y="156.2">11</text>
<text x="233.5" y="159.3">1</text>
<text x="239" y="158.8">Q1</text>
<text x="239" y="156.6" transform="rotate(-90 239 156.6)">3</text>
<text x="5.4" y="162.9">V_MAIN</text>
<text x="33.2" y="167.4">1</text>
<text x="35.9" y="168">IN</text>
<text x="36.2" y="164.3">U1</text>
<text x="41.9" y="168">OUT</text>
<text x="46.9" y="167.4">5</text>
<text x="60.4" y="166.7">UART_TXD</text>
<text x="82.8" y="166.7">1</text>
<text x="86.4" y="164.9">U9</text>
<text x="87.9" y="167.3">A1</text>
<text x="96" y="167.3">B1</text>
<text x="102" y="166.7">20</text>
<text x="116.2" y="166.7">TXD_3.3V</text>
<text x="138.6" y="164.7">VDD_EXT</text>
<text x="155.9" y="164" transform="rotate(-90 155.9 164)">6</text>
<text x="157.7" y="164" transform="rotate(-90 157.7 164)">7</text>
<text x="159.6" y="164" transform="rotate(-90 159.6 164)">8</text>
<text x="161.4" y="164" transform="rotate(-90 161.4 164)">9</text>
<text x="163.2" y="164.9" transform="rotate(-90 163.2 164.9)">10</text>
<text x="176.1" y="165.2" transform="rotate(-90 176.1 165.2)">PCM_SCL</text>
<text x="178.3" y="165.2" transform="rotate(-90 178.3 165.2)">PCM_SDA</text>
<text x="187.5" y="164.1">VDD_EXT</text>
<text x="239" y="162.5">MMBT3904</text>
<text x="239" y="162.9" transform="rotate(-90 239 162.9)">2</text>
<text x="255.5" y="162.5">D1</text>
<text x="33.2" y="172.9">3</text>
<text x="35.9" y="173.5">EN</text>
<text x="41" y="173.9" transform="rotate(-90 41 173.9)">GND</text>
<text x="43" y="173.5">BP</text>
<text x="46.9" y="172.9">4</text>
<text x="60.2" y="170.4">UART_RXD</text>
<text x="60.4" y="172.2">UART_RTS</text>
<text x="61.5" y="168.5">VDD_EXT</text>
<text x="82.8" y="168.5">2</text>
<text x="82.8" y="170.4">3</text>
<text x="82.8" y="172.2">4</text>
<text x="87.9" y="169.1">VCCA</text>
<text x="87.9" y="170.9">A2</text>
<text x="87.9" y="172.8">A3</text>
<text x="93.6" y="169.1">VCCB</text>
<text x="96" y="172.8">B3</text>
<text x="96" y="170.9">B2</text>
<text x="102" y="172.2">17</text>
<text x="102" y="170.4">18</text>
<text x="102" y="168.5">19</text>
<text x="116.2" y="170.4">RXD_3.3V</text>
<text x="116.2" y="172.2">RTS_3.3V</text>
<text x="116.8" y="168.5">VDD3V3</text>
<text x="40.5" y="176.5" transform="rotate(-90 40.5 176.5)">2</text>
<text x="60.2" y="177.7">UART_DCD</text>
<text x="60.4" y="174">UART_CTS</text>
<text x="62" y="179.5">UART_RI</text>
<text x="82.8" y="174">5</text>
<text x="82.8" y="175.9">6</text>
<text x="82.8" y="177.7">7</text>
<text x="82.8" y="179.5">8</text>
<text x="87.9" y="174.6">A4</text>
<text x="87.9" y="176.4">A5</text>
<text x="87.9" y="178.3">A6</text>
<text x="96" y="178.3">B6</text>
<text x="96" y="176.4">B5</text>
<text x="96" y="174.6">B4</text>
<text x="102" y="179.5">13</text>
<text x="102" y="177.7">14</text>
<text x="102" y="175.9">15</text>
<text x="102" y="174">16</text>
<text x="116.2" y="174">CTS_3.3V</text>
<text x="116.2" y="175.9">DTR_3.3V</text>
<text x="116.2" y="177.7">DCD_3.3V</text>
<text x="116.2" y="179.5">RI_3.3V</text>
<text x="229.8" y="177.2">GND</text>
<text x="61.5" y="183.2">VDD_EXT</text>
<text x="82" y="183.2">10</text>
<text x="82.8" y="181.4">9</text>
<text x="87.9" y="180.1">A7</text>
<text x="87.9" y="181.9">A8</text>
<text x="87.9" y="183.8">OE</text>
<text x="94.4" y="183.8">GND</text>
<text x="96" y="181.9">B8</text>
<text x="96" y="180.1">B7</text>
<text x="102" y="183.2">11</text>
<text x="102" y="181.4">12</text>
<text x="211.4" y="183.6">Title</text>
<text x="156.1" y="187.7" transform="rotate(-90 156.1 187.7)">PCM_DIN</text>
<text x="157.9" y="187.7" transform="rotate(-90 157.9 187.7)">PCM_DOUT</text>
<text x="159.7" y="187.7" transform="rotate(-90 159.7 187.7)">PCM_SYNC</text>
<text x="161.6" y="187.7" transform="rotate(-90 161.6 187.7)">PCM_CLK</text>
<text x="211.4" y="189.1">Size</text>
<text x="213.2" y="191">B</text>
<text x="218.7" y="189.1">Document Number</text>
<text x="218.7" y="191">SIM7000X</text>
<text x="272" y="189.1">Rev</text>
<text x="273.9" y="191">V1.6</text>
<text x="211.4" y="194.6">Date:</text>
<text x="220.9" y="194.6">Monday, May 4, 2020</text>
<text x="248.2" y="194.6">Sheet</text>
<text x="257.3" y="194.6">1</text>
<text x="262.8" y="194.6">of</text>
<text x="268.4" y="194.6">2</text>
</g>
<g font-size="1.5">
<text x="28.9" y="20.1">5</text>
<text x="84.1" y="20.1">4</text>
<text x="139.2" y="20.1">3</text>
<text x="194.3" y="20.1">2</text>
<text x="249.5" y="20.1">1</text>
<text x="27.1" y="31.2">PWRKEY</text>
<text x="95.7" y="34">C21</text>
<text x="223.9" y="35.1">R45</text>
<text x="231.6" y="35.1">NC</text>
<text x="263.5" y="35.3">C30</text>
<text x="214" y="40.8">C29</text>
<text x="231.6" y="38.8">10K</text>
<text x="263.7" y="38.4">100nF</text>
<text x=".5" y="42.7">D</text>
<text x="101.5" y="46.5">C20</text>
<text x="217.8" y="43.5">100nF</text>
<text x="278" y="43.1">D</text>
<text x="18.6" y="52.4" transform="rotate(-90 18.6 52.4)">C19</text>
<text x="18.6" y="58.5" transform="rotate(-90 18.6 58.5)">2.2uF</text>
<text x="83.9" y="61.9">R17</text>
<text x="223.9" y="62.1" transform="rotate(-90 223.9 62.1)">C18</text>
<text x="227" y="62" transform="rotate(-90 227 62)">100nF</text>
<text x="233.8" y="64.7">R31</text>
<text x="233.6" y="72.4">10R</text>
<text x="244.3" y="82.5" transform="rotate(-90 244.3 82.5)">NC</text>
<text x="254.2" y="82.2" transform="rotate(-90 254.2 82.2)">NC</text>
<text x=".5" y="86.5">C</text>
<text x="85.2" y="87.6">R50</text>
<text x="239.6" y="89.1">100pF</text>
<text x="244.5" y="86.6" transform="rotate(-90 244.5 86.6)">C22</text>
<text x="245.8" y="88.9">C43</text>
<text x="250.7" y="88.9">0R</text>
<text x="254.4" y="86.4" transform="rotate(-90 254.4 86.4)">C23</text>
<text x="278" y="86.7">C</text>
<text x="130" y="92.2">C9</text>
<text x="135.4" y="95.2">1uF</text>
<text x="135.5" y="92">C8</text>
<text x="141" y="91.9">+</text>
<text x="148.4" y="91.9">+</text>
<text x="243.9" y="98.5" transform="rotate(-90 243.9 98.5)">NC</text>
<text x="254.2" y="98.1" transform="rotate(-90 254.2 98.1)">NC</text>
<text x="234.1" y="104.9">C35</text>
<text x="239.3" y="104.9">0R</text>
<text x="244.1" y="102.8" transform="rotate(-90 244.1 102.8)">C25</text>
<text x="245.8" y="104.7">C24</text>
<text x="250.7" y="104.7">0R</text>
<text x="254.2" y="102.6" transform="rotate(-90 254.2 102.6)">C26</text>
<text x="219" y="125.5">R26</text>
<text x="228.4" y="125.5">4.7K</text>
<text x=".5" y="130">B</text>
<text x="232.2" y="129.6">R29</text>
<text x="250.4" y="129.7">C16</text>
<text x="278" y="130.4">B</text>
<text x="169.5" y="134.3">R77</text>
<text x="232" y="137.3">47K</text>
<text x="139" y="149.7" transform="rotate(-90 139 149.7)">C48</text>
<text x="143.2" y="149.1" transform="rotate(-90 143.2 149.1)">R76</text>
<text x="173.1" y="149.1" transform="rotate(-90 173.1 149.1)">C47</text>
<text x="77.8" y="159.3">C1</text>
<text x="107.1" y="159.3">C2</text>
<text x="188" y="156.4">R70</text>
<text x="188" y="158.2">R78</text>
<text x="219.8" y="158.6">R5</text>
<text x="228.4" y="158.6">4.7K</text>
<text x="232.2" y="162.6">R3</text>
<text x="251.2" y="162.8">C5</text>
<text x=".5" y="173.8">A</text>
<text x="16.2" y="172.8">R4</text>
<text x="56.6" y="172.9">C4</text>
<text x="232" y="170.4">47K</text>
<text x="278" y="174">A</text>
<text x="7.2" y="178.4">C3</text>
<text x="56" y="176">100nFUART_DTR</text>
<text x="10.1" y="181.2">100nF</text>
<text x="86.4" y="186.7">RS0108YQ20</text>
<text x="28.9" y="196.6">5</text>
<text x="84.1" y="196.6">4</text>
<text x="139.2" y="196.6">3</text>
<text x="194.4" y="196.6">2</text>
<text x="249.5" y="196.6">1</text>
</g>
<g font-size="1.3">
<text x="102.5" y="34">100nF</text>
<text x="15.8" y="38.6">K1</text>
<text x="86.3" y="40.3">GNSS_CTRL</text>
<text x="250" y="40.3">RT9080-3.3V</text>
<text x="27.1" y="45.6">UART_TXD</text>
<text x="27.3" y="47.6">UART_RXD</text>
<text x="101.3" y="49.6">100nF</text>
<text x="32.2" y="65.6">100R</text>
<text x="92.5" y="61.9">390R</text>
<text x="14" y="72.8">FB5</text>
<text x="234.7" y="77.9" transform="rotate(-90 234.7 77.9)">47nH</text>
<text x="27.1" y="79">USB_DP</text>
<text x="27.1" y="80.9">USB_DM</text>
<text x="93.7" y="87.7">390R</text>
<text x="235.2" y="89.1">C36</text>
<text x="23.4" y="91.7">SIM_DETECT</text>
<text x="97.2" y="93.2">1K</text>
<text x="97.2" y="91.4">1K</text>
<text x="130.3" y="95.2">100nF</text>
<text x="26.1" y="97.2">PCM_SDA</text>
<text x="132.5" y="130.3">MICN</text>
<text x="209.5" y="126.3">POWERKEY</text>
<text x="132.7" y="132.7">MICP</text>
<text x="156.2" y="135.6" transform="rotate(-90 156.2 135.6)">1uF</text>
<text x="158.1" y="135.6" transform="rotate(-90 158.1 135.6)">1uF</text>
<text x="161.6" y="134.5">1.3K</text>
<text x="161.8" y="137.3">C44</text>
<text x="166.7" y="137.3">4.7uF</text>
<text x="250.7" y="132.7">100nF</text>
<text x="255.5" y="133.1">PESDHC3D3V3U</text>
<text x="142.8" y="140.9" transform="rotate(-90 142.8 140.9)">1.3K</text>
<text x="156.1" y="140.8" transform="rotate(-90 156.1 140.8)">C38</text>
<text x="157.9" y="140.8" transform="rotate(-90 157.9 140.8)">C39</text>
<text x="173.2" y="142.3" transform="rotate(-90 173.2 142.3)">100nF</text>
<text x="138.6" y="145.6" transform="rotate(-90 138.6 145.6)">100nF</text>
<text x="180" y="145.5" transform="rotate(-90 180 145.5)">47uF</text>
<text x="176.5" y="152.7">C45</text>
<text x="180.2" y="150" transform="rotate(-90 180.2 150)">C46</text>
<text x="181.1" y="152.6">47uF</text>
<text x="250.9" y="150.2">NRESET</text>
<text x="180.2" y="156.6">4.7K</text>
<text x="180.2" y="158.4">4.7K</text>
<text x="209.5" y="159.3">RESET</text>
<text x="52.2" y="163.2">VDD3V3</text>
<text x="78.1" y="162.3">100nF</text>
<text x="107.5" y="162.3">100nF</text>
<text x="164.9" y="167.4">C37</text>
<text x="165.8" y="163.4">NC</text>
<text x="169.8" y="167.4">NC</text>
<text x="250.7" y="165.8">100nF</text>
<text x="255.5" y="166.2">PESDHC3D3V3U</text>
<text x="23.9" y="172.8">10K</text>
<text x="42.3" y="177.9">RT9080-3.3V</text>
<text x="218.7" y="185.5">T-SIM7670G</text>
</g>
</svg>
